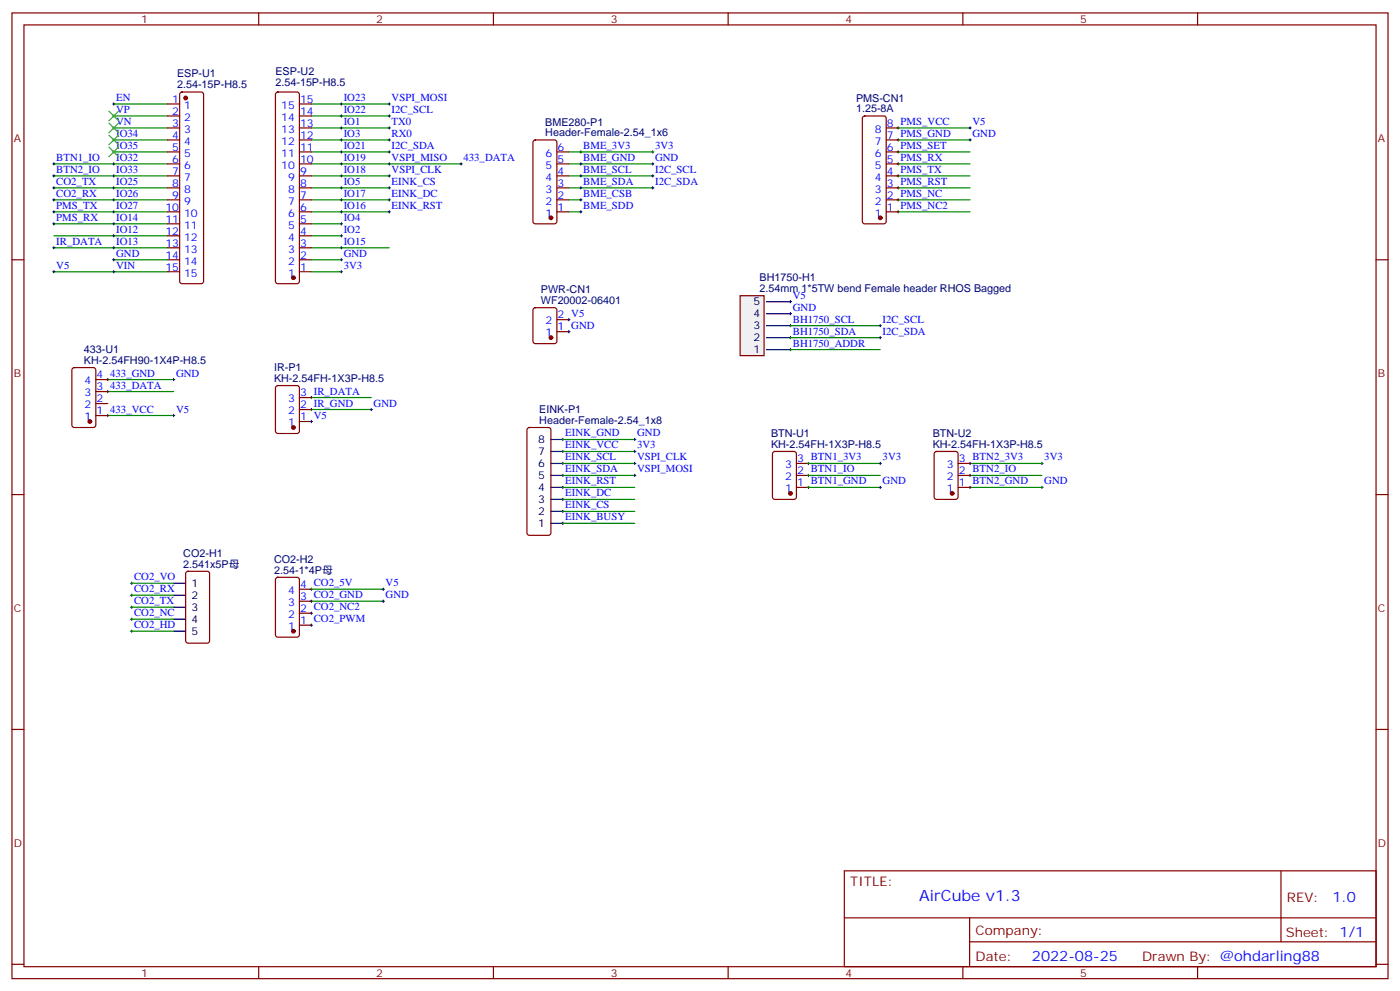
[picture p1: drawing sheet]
<svg xmlns="http://www.w3.org/2000/svg" width="412mm" height="292mm" viewBox="0 0 412 292" stroke-linecap="round" stroke-linejoin="round" font-family="sans-serif">
<g fill="none" stroke="#870000" stroke-width=".35">
<path d="M3.5 3.8h405.4v284.3h-405.4zM7.1 7.3h398.2v277.3h-398.2zM76.2 3.8v3.5M145.3 3.8v3.5M214.5 3.8v3.5M283.6 3.8v3.5M352.8 3.8v3.5M49.4 30.6h3.5M49.4 34.1h3.5M49.4 37.7h3.5M53.2 27.3l.4-.2h5.7l.5 .2 .2 .5v55l-.3 .5-.4 .2h-5.7l-.5-.2-.2-.5v-55zM81.4 27.3l.4-.2h5.7l.5 .2 .2 .5v55l-.2 .5-.5 .2h-5.7l-.5-.2-.2-.5v-55z"/>
<path d="M88.2 30.6h3.5M88.2 34.1h3.5M88.2 37.7h3.5M254.2 34.4l.5-.3h5.6l.5 .3 .3 .5v30.3l-.3 .5-.5 .2h-5.6l-.5-.2-.2-.5v-30.3zM261.1 37.7h3.5M49.4 58.8h3.5M49.4 55.3h3.5M49.4 51.8h3.5M49.4 48.3h3.5M49.4 44.7h3.5M49.4 41.2h3.5M88.2 58.8h3.5"/>
<path d="M88.2 55.3h3.5M88.2 51.8h3.5M88.2 48.3h3.5M88.2 44.7h3.5M88.2 41.2h3.5M157.2 41.4l.5-.2h5.6l.7 .4v23.6l-.4 .6-5.9 .1-.7-.5v-23.5zM164 58.8h3.6M164 55.3h3.6M164 51.8h3.6M164 48.3h3.6M164 44.7h3.6M261.1 58.8h3.5"/>
<path d="M261.1 55.3h3.5M261.1 51.8h3.5M261.1 48.3h3.5M261.1 44.7h3.5M261.1 41.2h3.5M3.5 76.5h3.6M49.4 76.5h3.5M49.4 62.4h3.5M49.4 65.9h3.5M49.4 69.4h3.5M49.4 73h3.5M88.2 76.5h3.5"/>
<path d="M88.2 62.4h3.5M88.2 65.9h3.5M88.2 69.4h3.5M88.2 73h3.5M164 62.4h3.6M261.1 62.4h3.5M405.3 76.5h3.6M49.4 80h3.5M88.2 80h3.5M157.2 90.8l.5-.2h5.6l.7 .4v9.5l-.4 .6-5.9 .1-.7-.5v-9.4zM164 97.6h3.6M164 94.1h3.6"/>
<path d="M155.5 126.1l.4-.2h5.7l.5 .2 .2 .5v30.3l-.3 .5-.4 .2h-5.7l-.5-.2-.2-.5v-30.3zM227.8 133.1l.4-.2h5.7l.6 .5 .1 12.9-.5 .7h-5.9l-.6-.4-.1-13zM234.6 140h3.5M234.6 136.5h3.5M275.4 133.1l.5-.2h5.6l.7 .5v12.9l-.4 .7h-5.9l-.7-.4v-13zM282.2 140h3.6M282.2 136.5h3.6M3.5 145.6h3.6M234.6 143.5h3.5M282.2 143.5h3.6M405.3 145.6h3.6M54.9 168.4l.5-.2h5.6l.7 .4v20.1l-.4 .6-5.9 .1-.7-.5v-20z"/>
<path d="M81.4 170.2l.4-.2h5.7l.6 .4 .1 16.5-.5 .7h-5.9l-.6-.5-.1-16.4zM88.2 177h3.5M88.2 173.5h3.5M88.2 184.1h3.5M88.2 180.6h3.5M3.5 214.8h3.6M405.3 214.8h3.6M248.7 256.4h156.6v28.2h-156.6zM377.3 256.4v20.9M248.7 270.2h156.5M285.6 277.3h119.6M285.6 270.2v14.2"/>
<path d="M3.5 283.9h3.6M76.2 284.6v3.5M145.3 284.6v3.5M214.5 284.6v3.5M283.6 284.6v3.5M352.8 284.6v3.5M405.3 283.9h3.6"/>
</g>
<g fill="none" stroke="#008700" stroke-width=".35">
<path d="M33.5 30.6h15.9M33.5 34.1h15.9M33.5 37.7h15.9M91.7 37.7h23M91.7 34.1h23M91.7 30.6h23M264.6 37.7h21.2M15.9 58.8h33.5M15.9 55.3h33.5M15.9 51.8h33.5M15.9 48.3h33.5M33.5 41.2h15.9"/>
<path d="M33.5 44.7h15.9M91.7 48.3h44.1M91.7 51.8h23M91.7 55.3h23M91.7 58.8h23M91.7 44.7h23M91.7 41.2h23M167.6 55.3h24.7M167.6 51.8h24.7M167.6 48.3h24.7M167.6 44.7h24.7M167.6 58.8h3.5"/>
<path d="M264.6 41.2h21.2M264.6 44.7h21.2M264.6 51.8h21.2M264.6 48.3h21.2M264.6 58.8h21.2M264.6 55.3h21.2M15.9 62.4h33.5M15.9 73h33.5M15.9 69.4h33.5M15.9 65.9h33.5M33.5 76.5h15.9M91.7 73h23"/>
<path d="M91.7 62.4h23M91.7 65.9h8.8M91.7 69.4h8.8M91.7 76.5h8.8M167.6 62.4h3.5M264.6 62.4h21.2M15.9 80h33.5M91.7 80h8.8M232.8 95.9h26.5M232.8 99.4h26.5M31.7 111.8h19.5M31.7 115.3h19.5"/>
<path d="M91.7 117.1h17.7M232.8 102.9h26.5M31.7 122.3h19.5M91.7 120.6h17.7M165.8 129.4h21.2M165.8 132.9h21.2M165.8 136.5h21.2M165.8 140h21.2M238.1 136.5h21.2M238.1 140h21.2M285.8 136.5h21.1M285.8 140h21.1"/>
<path d="M165.8 143.5h21.2M165.8 147h21.2M165.8 150.6h21.2M165.8 154.1h21.2M238.1 143.5h21.2M285.8 143.5h21.1M38.8 171.7h12.4M38.8 175.3h12.4M38.8 178.8h12.4M91.7 177h21.2M91.7 173.5h21.2M38.8 185.8h12.4"/>
<path d="M38.8 182.3h12.4"/>
</g>
<g fill="none" stroke="#000" stroke-width=".29">
<path d="M33.2 30.6h.7M33.2 34.1h.7M33.2 37.7h.7M33.5 30.3v.7M33.5 33.8v.7M33.5 37.3v.7M100.2 30.6h.7M100.2 34.1h.7M100.2 37.7h.7M100.5 30.3v.7M100.5 33.8v.7M100.5 37.3v.7"/>
<path d="M114.3 30.6h.7M114.3 34.1h.7M114.3 37.7h.7M114.7 30.3v.7M114.7 33.8v.7M114.7 37.3v.7M264.2 37.7h.7M264.6 37.3v.7M285.4 37.7h.7M285.8 37.3v.7M15.5 48.3h.7M15.5 51.8h.7"/>
<path d="M15.5 55.3h.7M15.5 58.8h.7M15.9 47.9v.7M15.9 51.4v.7M15.9 55v.7M15.9 58.5v.7M33.2 41.2h.7M33.2 44.7h.7M33.2 48.3h.7M33.2 51.8h.7M33.2 55.3h.7M33.2 58.8h.7"/>
<path d="M33.5 40.9v.7M33.5 44.4v.7M33.5 47.9v.7M33.5 51.4v.7M33.5 55v.7M33.5 58.5v.7M100.2 41.2h.7M100.2 44.7h.7M100.2 48.3h.7M100.2 51.8h.7M100.2 55.3h.7M100.2 58.8h.7"/>
<path d="M100.5 40.9v.7M100.5 44.4v.7M100.5 47.9v.7M100.5 51.4v.7M100.5 55v.7M100.5 58.5v.7M114.3 41.2h.7M114.3 44.7h.7M114.3 48.3h.7M114.3 51.8h.7M114.3 55.3h.7M114.3 58.8h.7"/>
<path d="M114.7 40.9v.7M114.7 44.4v.7M114.7 47.9v.7M114.7 51.4v.7M114.7 55v.7M114.7 58.5v.7M170.7 44.7h.7M170.7 48.3h.7M170.7 51.8h.7M170.7 55.3h.7M170.7 58.8h.7M171.1 44.4v.7"/>
<path d="M171.1 47.9v.7M171.1 51.4v.7M171.1 55v.7M171.1 58.5v.7M191.9 44.7h.7M191.9 48.3h.7M191.9 51.8h.7M191.9 55.3h.7M192.3 44.4v.7M192.3 47.9v.7M192.3 51.4v.7M192.3 55v.7"/>
<path d="M264.2 41.2h.7M264.2 44.7h.7M264.2 48.3h.7M264.2 51.8h.7M264.2 55.3h.7M264.2 58.8h.7M264.6 40.9v.7M264.6 44.4v.7M264.6 47.9v.7M264.6 51.4v.7M264.6 55v.7M264.6 58.5v.7"/>
<path d="M285.4 41.2h.7M285.8 40.9v.7M15.5 62.4h.7M15.5 65.9h.7M15.9 62v.7M15.9 65.5v.8M15.9 79.7v.7M33.2 62.4h.7M33.2 65.9h.7M33.2 69.4h.7M33.2 73h.7M33.2 76.5h.7"/>
<path d="M33.5 62v.7M33.5 65.5v.8M33.5 69.1v.7M33.5 72.6v.7M33.5 76.1v.7M33.5 79.7v.7M100.2 62.4h.7M100.2 65.9h.7M100.2 69.4h.7M100.2 73h.7M100.2 76.5h.7M100.5 62v.7"/>
<path d="M100.5 65.5v.8M100.5 69.1v.7M100.5 72.6v.7M100.5 76.1v.7M100.5 79.7v.7M114.3 62.4h.7M114.7 62v.7M170.7 62.4h.7M171.1 62v.7M264.2 62.4h.7M264.6 62v.7M15.5 80h.7"/>
<path d="M33.2 80h.7M100.2 80h.7M167.2 94.1h.7M167.2 97.6h.7M167.6 93.8v.7M167.6 97.3v.7M232.5 88.8h.7M232.5 92.4h.7M232.5 95.9h.7M232.5 99.4h.7M232.8 88.5v.7M232.8 92v.7"/>
<path d="M232.8 95.5v.7M232.8 99.1v.7M258.9 95.9h.7M258.9 99.4h.7M259.3 95.5v.7M259.3 99.1v.7M31.4 115.3h.7M31.4 111.8h.7M31.7 111.4v.7M31.7 114.9v.7M50.8 111.8h.7M51.2 111.4v.7"/>
<path d="M91.4 117.1h.7M91.7 116.7v.7M232.5 102.9h.7M232.8 102.6v.7M31.4 122.3h.7M31.7 122v.7M50.8 122.3h.7M51.2 122v.7M91.4 120.6h.7M91.7 120.2v.7M109 120.6h.7M109.4 120.2v.7"/>
<path d="M165.5 129.4h.7M165.5 132.9h.7M165.5 136.5h.7M165.5 140h.7M165.8 129v.8M165.8 132.6v.7M165.8 136.1v.7M165.8 139.6v.7M186.6 129.4h.7M186.6 132.9h.7M186.6 136.5h.7M186.6 140h.7"/>
<path d="M187 129v.8M187 132.6v.7M187 136.1v.7M187 139.6v.7M237.8 136.5h.7M237.8 140h.7M238.1 136.1v.7M238.1 139.6v.7M258.9 136.5h.7M259.3 136.1v.7M285.4 136.5h.7M285.4 140h.7"/>
<path d="M285.8 136.1v.7M285.8 139.6v.7M306.6 136.5h.7M306.9 136.1v.7M165.5 143.5h.7M165.5 147h.7M165.5 150.6h.7M165.5 154.1h.7M165.8 143.2v.7M165.8 146.7v.7M165.8 150.2v.7M165.8 153.7v.7"/>
<path d="M237.8 143.5h.7M238.1 143.2v.7M258.9 143.5h.7M259.3 143.2v.7M285.4 143.5h.7M285.8 143.2v.7M306.6 143.5h.7M306.9 143.2v.7M38.5 171.7h.7M38.5 175.3h.7M38.5 178.8h.7M38.8 171.4v.7"/>
<path d="M38.8 174.9v.7M38.8 178.4v.7M91.4 173.5h.7M91.4 177h.7M91.7 173.1v.7M91.7 176.7v.7M112.5 173.5h.7M112.5 177h.7M112.9 173.1v.7M112.9 176.7v.7M38.5 185.8h.7M38.5 182.3h.7"/>
<path d="M38.8 182v.7M38.8 185.5v.7M91.4 184.1h.7M91.4 180.6h.7M91.7 180.2v.7M91.7 183.7v.7"/>
</g>
<g fill="#870000" stroke="#870000" stroke-width=".35">
<circle cx="162.3" cy="64.1" r=".53"/>
<circle cx="86.4" cy="185.8" r=".53"/>
<circle cx="232.8" cy="145.3" r=".53"/>
<circle cx="280.5" cy="145.3" r=".53"/>
<circle cx="162.3" cy="99.4" r=".53"/>
<circle cx="54.7" cy="28.9" r=".53"/>
<circle cx="86.4" cy="81.8" r=".53"/>
<circle cx="259.3" cy="64.1" r=".53"/>
</g>
<g fill="none" stroke="#000" stroke-width=".35">
<path d="M162.3 140h3.5M162.3 136.5h3.5M162.3 132.9h3.5M162.3 129.4h3.5M162.3 154.1h3.5M162.3 150.6h3.5M162.3 147h3.5M162.3 143.5h3.5M51.2 171.7h3.5M51.2 175.3h3.5M51.2 178.8h3.5M51.2 182.3h3.5"/>
<path d="M51.2 185.8h3.5"/>
</g>
<path d="M32.1 39.8l2.8 2.8M32.1 36.3l2.8 2.8M32.1 32.7l2.8 2.9M34.9 39.8l-2.8 2.8M34.9 36.3l-2.8 2.8M34.9 32.7l-2.8 2.9M32.1 43.3l2.8 2.8M34.9 43.3l-2.8 2.8" fill="none" stroke="#3c3" stroke-width=".35"/>
<path d="M218 87.1h7.1v17.6h-7.1z" fill="#f0f0f0" stroke="#870000" stroke-width=".35"/>
<path d="M225.8 99.4h7M225.8 95.9h7M225.8 92.4h7M225.8 88.8h7M225.8 102.9h7" fill="none" stroke="#000" stroke-width=".35"/>
<path d="M135.5 48.3h.7M135.8 47.9v.7M15.5 73h.7M15.9 72.6v.7M91.4 124.1h.7M91.7 123.8v.7" fill="none" stroke="#000" stroke-width=".29"/>
<path d="M21.4 108.4l.5-.2h5.6l.7 .5v16.5l-.4 .6-5.9 .1-.7-.5v-16.5zM28.2 118.8h3.5M28.2 115.3h3.5M28.2 111.8h3.5M81.4 113.7l.4-.2h5.7l.6 .5 .1 12.9-.5 .7h-5.9l-.6-.4-.1-13zM88.2 117.1h3.5M28.2 122.3h3.5M88.2 124.1h3.5M88.2 120.6h3.5" fill="none" stroke="#870000" stroke-width=".35"/>
<g fill="#870000" stroke="#870000" stroke-width=".35">
<circle cx="26.5" cy="124.1" r=".53"/>
<circle cx="86.4" cy="125.9" r=".53"/>
</g>
<text font-size="4.6" fill="#00f" x="270.8" y="265.4">AirCube v1.3</text>
<g font-size="4.2" fill="#00f">
<text x="392.5" y="265.7">1.0</text>
<text x="304" y="283">2022-08-25</text>
</g>
<g font-size="3.9" fill="#800">
<text x="250.5" y="261">TITLE:</text>
<text x="379.1" y="265.7">REV:</text>
<text x="287.4" y="275.2">Company:</text>
<text x="378.7" y="275.8">Sheet: 1/1</text>
<text x="287.4" y="282.9">Date:</text>
<text x="336.4" y="282.9">Drawn By: @ohdarling88</text>
</g>
<g font-size="3.2" fill="#800">
<text x="41.6" y="6.8">1</text>
<text x="110.8" y="6.8">2</text>
<text x="179.9" y="6.8">3</text>
<text x="249.1" y="6.8">4</text>
<text x="318.2" y="6.8">5</text>
<text x="4.1" y="41.9">A</text>
<text x="405.9" y="41.9">A</text>
<text x="4.1" y="111.1">B</text>
<text x="405.9" y="111.1">B</text>
<text x="4.1" y="180.2">C</text>
<text x="405.9" y="180.2">C</text>
<text x="4.1" y="249.3">D</text>
<text x="405.9" y="249.3">D</text>
<text x="41.6" y="287.6">1</text>
<text x="110.8" y="287.6">2</text>
<text x="179.9" y="287.6">3</text>
<text x="249.1" y="287.6">4</text>
<text x="318.2" y="287.6">5</text>
</g>
<g font-size="3.2" fill="#000080">
<text x="52.2" y="22.7">ESP-U1</text>
<text x="81.1" y="22.2">ESP-U2</text>
<text x="52.2" y="25.9">2.54-15P-H8.5</text>
<text x="81.1" y="25.3">2.54-15P-H8.5</text>
<text x="252.2" y="29.9">PMS-CN1</text>
<text x="252.2" y="33.1">1.25-8A</text>
<text x="160.6" y="40.1">Header-Female-2.54_1x6</text>
<text x="160.6" y="37">BME280-P1</text>
<text x="223.8" y="82.8">BH1750-H1</text>
<text x="159.3" y="89.5">WF20002-06401</text>
<text x="159.3" y="86.3">PWR-CN1</text>
<text x="223.8" y="86">2.54mm 1*5TW bend Female header RHOS Bagged</text>
<text x="24.7" y="107.2">KH-2.54FH90-1X4P-H8.5</text>
<text x="24.7" y="104">433-U1</text>
<text x="80.7" y="112.5">KH-2.54FH-1X3P-H8.5</text>
<text x="80.7" y="109.3">IR-P1</text>
<text x="158.9" y="124.8">Header-Female-2.54_1x8</text>
<text x="158.9" y="121.6">EINK-P1</text>
<text x="227.1" y="131.9">KH-2.54FH-1X3P-H8.5</text>
<text x="227.1" y="128.7">BTN-U1</text>
<text x="274.7" y="131.9">KH-2.54FH-1X3P-H8.5</text>
<text x="274.7" y="128.7">BTN-U2</text>
<text x="54" y="167.1">2.541x5P母</text>
<text x="54" y="164">CO2-H1</text>
<text x="80.7" y="165.7">CO2-H2</text>
<text x="80.7" y="168.9">2.54-1*4P母</text>
</g>
<g font-size="3.2" fill="#00f">
<text x="34.2" y="29.7">EN</text>
<text x="101.2" y="29.7">IO23</text>
<text x="115.4" y="29.7">VSPI_MOSI</text>
<text x="34.2" y="33.3">VP</text>
<text x="50.7" y="30.3">1</text>
<text x="50.7" y="33.8">2</text>
<text x="54.2" y="32">1</text>
<text x="54.2" y="35.6">2</text>
<text x="82.9" y="35.6">14</text>
<text x="82.9" y="32">15</text>
<text x="88.4" y="33.8">14</text>
<text x="88.4" y="30.3">15</text>
<text x="101.2" y="33.3">IO22</text>
<text x="115.4" y="33.3">I2C_SCL</text>
<text x="34.2" y="36.8">VN</text>
<text x="34.2" y="40.3">IO34</text>
<text x="50.7" y="37.3">3</text>
<text x="50.7" y="40.9">4</text>
<text x="54.2" y="39.1">3</text>
<text x="82.9" y="39.1">13</text>
<text x="88.4" y="40.9">12</text>
<text x="88.4" y="37.3">13</text>
<text x="101.2" y="36.8">IO1</text>
<text x="101.2" y="40.3">IO3</text>
<text x="115.4" y="40.3">RX0</text>
<text x="115.4" y="36.8">TX0</text>
<text x="257.7" y="39.1">8</text>
<text x="261.2" y="40.9">7 PMS_GND</text>
<text x="261.2" y="37.3">8 PMS_VCC</text>
<text x="286.5" y="36.8">V5</text>
<text x="286.5" y="40.3">GND</text>
<text x="16.6" y="47.4">BTN1_IO</text>
<text x="34.2" y="43.9">IO35</text>
<text x="34.2" y="47.4">IO32</text>
<text x="50.7" y="44.4">5</text>
<text x="50.7" y="47.9">6</text>
<text x="54.2" y="42.6">4</text>
<text x="54.2" y="46.1">5</text>
<text x="82.9" y="46.1">11</text>
<text x="82.9" y="42.6">12</text>
<text x="88.4" y="47.9">10</text>
<text x="88.4" y="44.4">11</text>
<text x="101.2" y="43.9">IO21</text>
<text x="101.2" y="47.4">IO19</text>
<text x="115.4" y="43.9">I2C_SDA</text>
<text x="115.4" y="47.4">VSPI_MISO</text>
<text x="136.5" y="47.4">433_DATA</text>
<text x="160.7" y="46.1">6</text>
<text x="164.2" y="47.9">5</text>
<text x="164.2" y="44.4">6</text>
<text x="171.8" y="43.9">BME_3V3</text>
<text x="171.8" y="47.4">BME_GND</text>
<text x="193" y="47.4">GND</text>
<text x="193" y="43.9">3V3</text>
<text x="257.7" y="46.1">6</text>
<text x="257.7" y="42.6">7</text>
<text x="261.2" y="47.9">5 PMS_RX</text>
<text x="261.2" y="44.4">6 PMS_SET</text>
<text x="16.6" y="50.9">BTN2_IO</text>
<text x="34.2" y="50.9">IO33</text>
<text x="50.7" y="51.4">7</text>
<text x="54.2" y="49.7">6</text>
<text x="54.2" y="53.2">7</text>
<text x="82.9" y="49.7">10</text>
<text x="84.9" y="53.2">9</text>
<text x="88.4" y="51.4">9</text>
<text x="101.2" y="50.9">IO18</text>
<text x="115.4" y="50.9">VSPI_CLK</text>
<text x="160.7" y="53.2">4</text>
<text x="160.7" y="49.7">5</text>
<text x="164.2" y="51.4">4</text>
<text x="171.8" y="50.9">BME_SCL</text>
<text x="193" y="50.9">I2C_SCL</text>
<text x="257.7" y="53.2">4</text>
<text x="257.7" y="49.7">5</text>
<text x="261.2" y="51.4">4 PMS_TX</text>
<text x="16.6" y="54.4">CO2_TX</text>
<text x="16.6" y="58">CO2_RX</text>
<text x="34.2" y="54.4">IO25</text>
<text x="34.2" y="58">IO26</text>
<text x="50.7" y="55">8</text>
<text x="50.7" y="58.5">9</text>
<text x="54.2" y="56.7">8</text>
<text x="84.9" y="56.7">8</text>
<text x="88.4" y="58.5">7</text>
<text x="88.4" y="55">8</text>
<text x="101.2" y="54.4">IO5</text>
<text x="101.2" y="58">IO17</text>
<text x="115.4" y="54.4">EINK_CS</text>
<text x="115.4" y="58">EINK_DC</text>
<text x="160.7" y="56.7">3</text>
<text x="164.2" y="58.5">2</text>
<text x="164.2" y="55">3</text>
<text x="171.8" y="54.4">BME_SDA</text>
<text x="171.8" y="58">BME_CSB</text>
<text x="193" y="54.4">I2C_SDA</text>
<text x="257.7" y="56.7">3</text>
<text x="261.2" y="58.5">2 PMS_NC</text>
<text x="261.2" y="55">3 PMS_RST</text>
<text x="16.6" y="61.5">PMS_TX</text>
<text x="16.6" y="65">PMS_RX</text>
<text x="34.2" y="61.5">IO27</text>
<text x="34.2" y="65">IO14</text>
<text x="48.7" y="62">10</text>
<text x="48.7" y="65.5">11</text>
<text x="54.2" y="60.3">9</text>
<text x="54.2" y="63.8">10</text>
<text x="84.9" y="63.8">6</text>
<text x="84.9" y="60.3">7</text>
<text x="88.4" y="65.5">5</text>
<text x="88.4" y="62">6</text>
<text x="101.2" y="61.5">IO16</text>
<text x="101.2" y="65">IO4</text>
<text x="115.4" y="61.5">EINK_RST</text>
<text x="160.7" y="63.8">1</text>
<text x="160.7" y="60.3">2</text>
<text x="164.2" y="62">1</text>
<text x="171.8" y="61.5">BME_SDD</text>
<text x="257.7" y="63.8">1</text>
<text x="257.7" y="60.3">2</text>
<text x="261.2" y="62">1 PMS_NC2</text>
<text x="34.2" y="68.5">IO12</text>
<text x="48.7" y="69.1">12</text>
<text x="54.2" y="67.3">11</text>
<text x="54.2" y="70.8">12</text>
<text x="84.9" y="70.8">4</text>
<text x="84.9" y="67.3">5</text>
<text x="88.4" y="69.1">4</text>
<text x="101.2" y="68.5">IO2</text>
<text x="16.6" y="72.1">IR_DATA</text>
<text x="34.2" y="72.1">IO13</text>
<text x="34.2" y="75.6">GND</text>
<text x="48.7" y="72.6">13</text>
<text x="48.7" y="76.1">14</text>
<text x="54.2" y="74.4">13</text>
<text x="54.2" y="77.9">14</text>
<text x="84.9" y="77.9">2</text>
<text x="84.9" y="74.4">3</text>
<text x="88.4" y="76.1">2</text>
<text x="88.4" y="72.6">3</text>
<text x="101.2" y="72.1">IO15</text>
<text x="101.2" y="75.6">GND</text>
<text x="16.6" y="79.1">V5</text>
<text x="34.2" y="79.1">VIN</text>
<text x="48.7" y="79.7">15</text>
<text x="54.2" y="81.4">15</text>
<text x="84.9" y="81.4">1</text>
<text x="88.4" y="79.7">1</text>
<text x="101.2" y="79.1">3V3</text>
<text x="233.5" y="87.9">V5</text>
<text x="160.7" y="95.5">2</text>
<text x="164.2" y="93.8">2 V5</text>
<text x="233.5" y="91.5">GND</text>
<text x="233.5" y="95">BH1750_SCL</text>
<text x="260" y="95">I2C_SCL</text>
<text x="160.7" y="99.1">1</text>
<text x="164.2" y="97.3">1 GND</text>
<text x="233.5" y="98.5">BH1750_SDA</text>
<text x="260" y="98.5">I2C_SDA</text>
<text x="233.5" y="102.1">BH1750_ADDR</text>
<text x="24.9" y="113.2">4</text>
<text x="28.4" y="111.4">4</text>
<text x="32.5" y="110.9">433_GND</text>
<text x="51.9" y="110.9">GND</text>
<text x="24.9" y="116.7">3</text>
<text x="28.4" y="118.5">2</text>
<text x="28.4" y="114.9">3</text>
<text x="32.5" y="114.4">433_DATA</text>
<text x="84.9" y="118.5">3</text>
<text x="88.4" y="116.7">3 IR_DATA</text>
<text x="110.1" y="119.7">GND</text>
<text x="24.9" y="123.8">1</text>
<text x="24.9" y="120.2">2</text>
<text x="28.4" y="122">1</text>
<text x="32.5" y="121.5">433_VCC</text>
<text x="51.9" y="121.5">V5</text>
<text x="84.9" y="125.5">1</text>
<text x="84.9" y="122">2</text>
<text x="88.4" y="123.8">1 V5</text>
<text x="88.4" y="120.2">2 IR_GND</text>
<text x="166.5" y="128.5">EINK_GND</text>
<text x="187.7" y="128.5">GND</text>
<text x="166.5" y="132">EINK_VCC</text>
<text x="166.5" y="135.6">EINK_SCL</text>
<text x="187.7" y="132">3V3</text>
<text x="187.7" y="135.6">VSPI_CLK</text>
<text x="231.3" y="137.9">3</text>
<text x="234.8" y="136.1">3 BTN1_3V3</text>
<text x="260" y="135.6">3V3</text>
<text x="278.9" y="137.9">3</text>
<text x="282.4" y="136.1">3 BTN2_3V3</text>
<text x="307.6" y="135.6">3V3</text>
<text x="166.5" y="139.1">EINK_SDA</text>
<text x="166.5" y="142.6">EINK_RST</text>
<text x="187.7" y="139.1">VSPI_MOSI</text>
<text x="231.3" y="141.4">2</text>
<text x="234.8" y="143.2">1 BTN1_GND</text>
<text x="234.8" y="139.6">2 BTN1_IO</text>
<text x="260" y="142.6">GND</text>
<text x="278.9" y="141.4">2</text>
<text x="282.4" y="143.2">1 BTN2_GND</text>
<text x="282.4" y="139.6">2 BTN2_IO</text>
<text x="307.6" y="142.6">GND</text>
<text x="166.5" y="146.2">EINK_DC</text>
<text x="166.5" y="149.7">EINK_CS</text>
<text x="231.3" y="144.9">1</text>
<text x="278.9" y="144.9">1</text>
<text x="166.5" y="153.2">EINK_BUSY</text>
<text x="39.5" y="170.9">CO2_VO</text>
<text x="88.4" y="173.1">4 CO2_5V</text>
<text x="113.6" y="172.6">V5</text>
<text x="39.5" y="174.4">CO2_RX</text>
<text x="39.5" y="177.9">CO2_TX</text>
<text x="84.9" y="178.4">3</text>
<text x="84.9" y="174.9">4</text>
<text x="88.4" y="176.7">3 CO2_GND</text>
<text x="113.6" y="176.1">GND</text>
<text x="39.5" y="185">CO2_HD</text>
<text x="39.5" y="181.4">CO2_NC</text>
<text x="84.9" y="185.5">1</text>
<text x="84.9" y="182">2</text>
<text x="88.4" y="183.7">1 CO2_PWM</text>
<text x="88.4" y="180.2">2 CO2_NC2</text>
</g>
<g font-size="3.2">
<text x="222" y="89.9">5</text>
<text x="222" y="93.4">4</text>
<text x="222" y="100.5">2</text>
<text x="222" y="96.9">3</text>
<text x="222" y="104">1</text>
<text x="158.5" y="130.5">8</text>
<text x="158.5" y="137.5">6</text>
<text x="158.5" y="134">7</text>
<text x="158.5" y="141">5</text>
<text x="158.5" y="148.1">3</text>
<text x="158.5" y="144.6">4</text>
<text x="158.5" y="155.2">1</text>
<text x="158.5" y="151.6">2</text>
<text x="56.4" y="172.8">1</text>
<text x="56.4" y="176.3">2</text>
<text x="56.4" y="179.8">3</text>
<text x="56.4" y="183.4">4</text>
<text x="56.4" y="186.9">5</text>
</g>
</svg>
